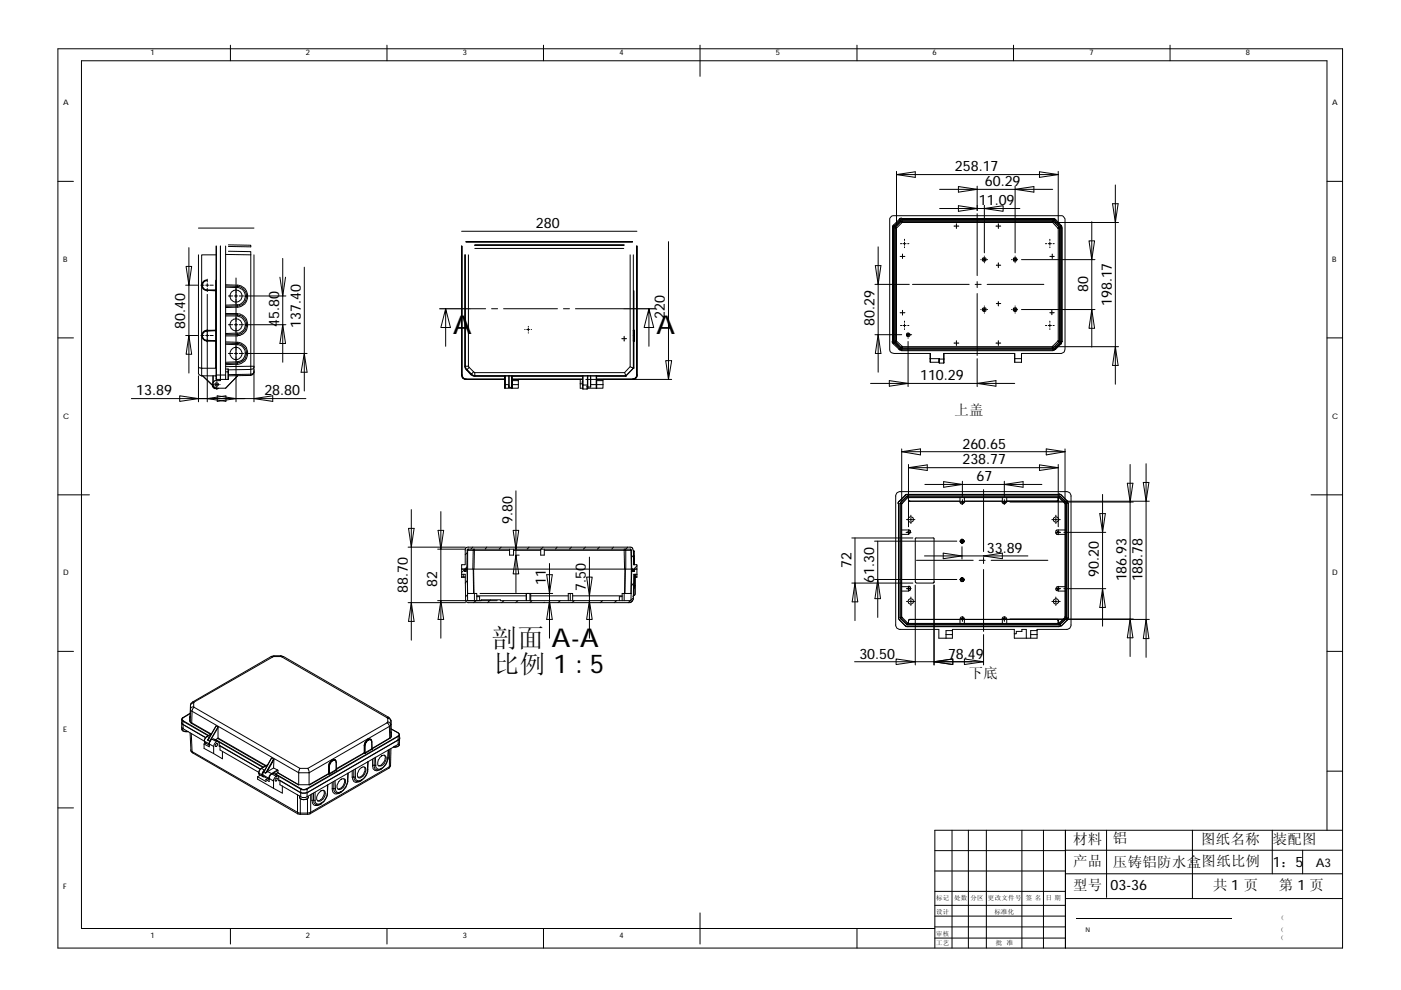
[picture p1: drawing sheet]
<svg xmlns="http://www.w3.org/2000/svg" width="297mm" height="210mm" viewBox="0 0 297 210" stroke-linecap="round" stroke-linejoin="round" font-family="sans-serif">
<g fill="none" stroke="#000" stroke-width=".21">
<path d="M12.3 10.3h272.3v190.7h-272.3zM48.9 9.6v3.3M82 9.6v3.3M115.2 9.6v3.3M148.4 9.6v6.6M181.7 9.6v3.3M214.9 9.6v3.3M248.1 9.6v3.3M12.3 38.5h3.3M190.1 36.3v11.5M190.1 37l4-.6v1.2zM190.1 37h34.3"/>
<path d="M203.2 39.6l4 .5-4 .6zM207.2 39.5v5.1M215.2 39.5v14.1M220.4 36.4l4 .6-4 .6zM224.4 36.3v11.5M236.5 39.2v42.3M281.3 38.5h3.3M39.5 56.5h1.1l-.6 4zM40 52.5v8M42.1 54v25.3l.7 .4v-1.6M42.1 48.4h11.7M43.9 59.4a1.1 1.1 0 0 0-1.1 1.1 1.1 1.1 0 0 0 1.1 1.1"/>
<path d="M43.9 59.2v.6M45.7 54h-2.9v24.1M45.7 59.5v2.1M45.8 52.2v27.3M45.9 52.2v28.2M46.7 52.2v28.5h-1.1l-.5 .4v.4M47.8 53.9l5.4 .1M47.8 52.2v28.2M48.4 53.3l4.8 .1v.6M48.4 51.9l4.8 .1v.3h-4.8M50 58.9v26.3M53.2 54v23.7h.6"/>
<path d="M53.8 54v31.2M59.4 58.8l.5 4 .6-4M59.9 54.8v22M64.5 56.7v26.2M97.9 52.2v27.3M97.9 49h37.1M98.6 54v23.7M98.8 51.2h35.3M98.8 51.3h35.3M99.3 54v23.7h-.7v-23.7v23.7M100.7 52.7h31.5M132.3 51.9l-31.6 .1h31.6"/>
<path d="M133.6 54v23.7M134.3 54l.1 24.1M135 52.2v27.3M141.7 51.2v29.2M185.6 56.3h1.2l-.6 4zM186.2 52.3v26.6M189.2 48.3v24.1h.4M189.4 47.8l-.2 .1v.4M189.6 47.9l.1 .1M189.6 47.9h-.2v.4h-.2M189.7 48l-.1 .3M189.7 48.4v23.9"/>
<path d="M189.8 48.1v.3l.1-.3M189.8 48.1h.1M189.9 48.1l.2 .3M190.1 48.4h-.3l-.1 23.9M190.1 48.4v23.9M190.7 46.5l-1.3 1.3 .2 .1M190.8 46.7h.4M190.8 46.7l-1.2 1.2M190.8 54.4h1.1M190.9 51.7h.3M190.9 46.8l-1.2 1.2M191 47l.3 .2"/>
<path d="M191 46.9v.1M191 47l-1.1 1.1M191 46.9l-1.2 1.2M191.2 46.4h-.3l-.1 .3M191.2 46.2l-.3 .1a.19 .19 0 0 0-.2 .1 .19 .19 0 0 0 .1 .3M191.3 46.8v.1l-.3 .1M191.3 47.2h31.9M191.3 47.2l-1.2 1.2M191.3 46.8l-.3 .1M191.3 46.8h31.9M191.3 47.2v-.3h31.8v.3M191.3 53.9v.9"/>
<path d="M191.4 51.7h.7M191.8 50.7v.3M191.8 51.3v.7M191.8 52.3v.2M192.4 51.7h.3M199.2 44.2h9.5M199.2 40.1h24M202.3 47.9h1M202.8 47.4v1M203.2 43.6l4 .6-4 .6zM207.2 45.3v13.1M207.2 59.7v1.3"/>
<path d="M207.9 55h.1M208.4 55h.6M208.4 54.7h.6v.5l-.6 .2-.1-.2zM208.6 54.8a.24 .24 0 0 1 .3 .1 .24 .24 0 0 1-.1 .3l-.4-.1zM208.7 44.2l4-.6v1.2zM208.7 43.5v10.1M208.7 54.3v.1M208.7 54.7v.7M208.7 55.6v.1M208.7 44.2h7.5M209.3 55h.1M211.2 47.9h1"/>
<path d="M211.2 56.2h1M211.7 47.4v1M211.7 55.7v1M214.5 55h.1M214.9 55h.7M214.9 54.7l.2-.1a.41 .41 0 0 1 .5 .3 .41 .41 0 0 1-.2 .5l-.5-.1zM215.1 54.8l.3 .1-.1 .3-.3-.1zM215.2 40.1l4-.5v1.1zM215.2 54.3v.1M215.2 54.7v.7M215.2 55.6v.1M216.6 55h15.6"/>
<path d="M221.7 51.7h.2M222.3 51.7h.6M222.6 54.4h.9M222.6 50.7v.3M222.6 51.3v.7M222.6 52.3v.2M223.1 53.9v.9M223.2 46.8l.2 .1-.1 .1-.2-.1zM223.2 47.2l.2-.2 1.1 1.1M223.2 47.2l1.1 1.2M223.3 46.7l.2 .1M223.3 46.3h-32.1v.2"/>
<path d="M223.3 46.5l.3 .1M223.3 46.5v-.2l.4 .2M223.3 46.5h-32.1v.2h32.1M223.3 46.5v.2M223.3 51.7h.2M223.4 46.9l1.1 1.2M223.5 46.8l1.3 1.2M223.6 46.7l-.1 .1M223.6 46.7l.2-.2 1.2 1.3M223.6 46.7l1.3 1.2M223.6 46.7h.2M223.8 47.2h13.4"/>
<path d="M223.8 46.5l-.2 .2M224.3 48.4h.1M224.4 48.4h.2v23.8h-.2M224.4 48.4v23.8M224.5 48.1l.2 .3M224.5 48.1l-.2 .3M224.6 48.1v.3h.1M224.7 48.4v23.9M224.9 47.9l.1 .4M224.9 47.9l.1-.1 .1 .1v.4M224.9 47.9v.4M225 48.3h.2v24.1"/>
<path d="M225 48.3v24.1l-.1 .3M225 48.3h-.1v24.1M230.9 51.1h1.2l-.6 3.9zM231.5 55v18.6M231.5 47v8M235.9 43.2h1.2l-.6 4zM12.3 71.6h3.3M39.4 71.1h2.5M39.4 60.5h2.5M40 60.5v18.6M40 71.1l.6 4h-1.1zM42.1 77.7l.1 .3 .6 .1"/>
<path d="M42.1 79.7v5.5M42.6 71.1h.7M42.6 60.5h.7M42.8 78.1h2.9M42.8 71.1a1.16 1.16 0 0 0 1.1 1.2M42.8 71.1a1.18 1.18 0 0 0 1.1 1.1h1.8h-1.8M42.8 60.5a1.18 1.18 0 0 0 1.1 1.1M42.8 60.5a1.01 1.01 0 0 1 1.1-1 1.02 1.02 0 0 0-1 1 1.02 1.02 0 0 0 1 1M42.8 60.5h.1M42.8 79.7l3 .1M42.9 79.7l2.5 2.4-.3-.2M43 79.7l2.2 2.1"/>
<path d="M43.6 71.1h.7M43.6 60.5h.7M43.9 70.2a.97 .97 0 0 0-1 1 .97 .97 0 0 0 1 1M43.9 70h1.9M43.9 61.5h1.9M43.9 61.5v.1M43.9 70v.2M43.9 72.2v.1M43.9 70a1.01 1.01 0 0 0-1.1 1.1M43.9 61.6h1.8M43.9 60.1v.7M43.9 61.1v.7"/>
<path d="M43.9 62.4v22.8M44.5 71.1h.7M44.5 60.5h.7M45.1 79.7v2.2l.4 .3 .4 .1M45.2 79.7v1.5M45.7 70l-1.8 .1a1.2 1.2 0 0 0-1.1 1M45.7 61.6v16.5l.1-.1M45.8 70.1l-1.9 .1M45.8 72.2l-1.9 .1M46.7 79.5v.9h1.1M47.8 78.8h.6l-.1 1.6M47.8 79.5h-2l.1 .9"/>
<path d="M47.8 67h2.5M47.8 73l2.5 .1M47.8 60.9l2.5 .1M47.8 71.2h2.5M47.8 77.7h5.4v.6l-4.8 .1M47.8 78.2h.5M47.8 60.4l2.5 .1M47.8 72.5l2.5 .1M47.8 66.5h2.5M48.3 78.2l.1 .7M48.3 78.2v2.2M48.4 74.9h1"/>
<path d="M48.4 62.8h1M48.4 68.8h1M49.7 74.9h.7M49.7 62.8h.7M49.7 68.8h.7M50.3 70.6a1.74 1.74 0 0 0 1.7-1.7h.2a1.95 1.95 0 0 1-1.9 2.1h-2.5M50.3 76.7a1.74 1.74 0 0 0 1.7-1.8h.2a1.95 1.95 0 0 1-1.9 2.1l-2.5 .1M50.3 61v-.3a2.03 2.03 0 0 1 1.9 2.1h.3M50.3 67v-.3a2.19 2.19 0 0 1 1.9 2.2h.3M50.3 73.1v-.3a2.03 2.03 0 0 1 1.9 2.1h12.9M50.3 66.5a2.31 2.31 0 0 1 2.2 2.3M50.3 72.6a2.17 2.17 0 0 1 2.2 2.3"/>
<path d="M50.3 60.5a2.18 2.18 0 0 1 2.2 2.3M50.3 60.5v.2l-2.5-.1M50.3 64.6v.5M50.3 66.5v.2h-2.5M50.3 70.6v.6M50.3 72.6v.2l-2.5-.1M50.3 76.7v.5M50.3 77.2l-2.5 .1M50.3 65.1l-2.5 .1M50.3 67a1.88 1.88 0 0 1 1.7 1.8M50.3 73.1a1.7 1.7 0 0 1 1.7 1.8M50.3 61a1.7 1.7 0 0 1 1.7 1.8"/>
<path d="M50.3 70.6l-2.5 .1M50.3 76.7l-2.5 .1M50.3 64.6l-2.5 .1M50.4 79.7l-2.6 2.6h-1.9M50.7 74.9h.9M50.7 62.8h.9M50.7 68.8h.9M52 62.8a1.83 1.83 0 0 1-1.7 1.8M52 62.8h.2a1.95 1.95 0 0 1-1.9 2.1l-2.5 .1M52 62.8h.1M52 68.8v.1M52 74.9h.1"/>
<path d="M52 62.8h8.6M52 68.8h.5M52 74.9h.5M52.3 68.8h8.3M52.5 68.9a2.31 2.31 0 0 1-2.2 2.3M52.5 62.8a2.17 2.17 0 0 1-2.2 2.3M52.5 74.9a2.25 2.25 0 0 1-2.2 2.3M52.5 68.8v.1M53.2 79.3l-4.8 .1M53.2 79.3v.3l-4.8 .1M53.8 77.8l-.2 .4-.4 .1v1M53.8 78.9a.35 .35 0 0 1-.4 .5l-.2 .2"/>
<path d="M53.8 78.8a.6 .6 0 0 1-.6 .5M59.9 68.8l.6 4h-1.1zM64.5 74.9l.6 4h-1.3zM94.5 65.5l-1 3.9h2l-1-3.9v7.9M97.9 79.5v-27.3l.1 27.3M97.9 79.5a.86 .86 0 0 0 .9 .9M97.9 79.5h.1M98 79.5v.2a.88 .88 0 0 0 .8 .7M98 79.9l.1 .3 .7 .2M98.6 77.7l.1 .5 .3 .2M98.6 77.7l.2 .5 .2 .1 .1-.1a.35 .35 0 0 0 .3-.2 .35 .35 0 0 0-.1-.3M98.6 77.7l.4 .7"/>
<path d="M98.6 77.7h.1M98.9 78.4l.9 1M99 78.4l.9 .9M99.5 77.9l.9 .9-.3 .5h-.1l-1-.9M99.7 65.5h3.3M99.8 79.4l.6 .4 .3-.1M99.9 79.3l.8 .4M99.9 79.3l-.1 .1M100.4 78.8l.3 .2v.7l-.8-.4M100.7 79.7h32.1l-.1 .1M100.7 79h31.7M100.7 79.8h6.3"/>
<path d="M104.2 65.5h1.3M106.8 65.5h11.4M107 79.7v1.8l.1-1.8M107.9 79.7v2.1M107.9 79.7v2.2M108.5 79.7v2.4zM108.5 79.8h15M111.3 69.9h.1M111.7 69.9h.6M112 69.2v.1M112 69.5v.7M112 70.5v.1"/>
<path d="M112.6 69.9h.1M119.5 65.5h1.2M122 65.5h10.2M123.5 79.7v1.9M123.6 79.7v2.8M124.5 79.7l.1 2.2v-2.2M125.2 79.7v2.4zM126.4 79.7v1.8l.1-1.8M126.5 79.8h6.2M131.8 71.8h1M132.3 71.3v1M133.6 77.7l.7 .4-1.6 1.6-.3-.7z"/>
<path d="M134.3 72.3h.2M134.3 70l.1 1.1M134.3 71.1h.2zM134.3 70l.2 .1M134.3 78.1h.1M134.3 70v2.3M134.4 71.1l-.1 1.2M134.4 71.1h.1M134.4 70.1v2.1h.1M134.4 70.1l.1-.1v2.3M134.4 61.7v16.4M134.4 78l-1.7 1.8"/>
<path d="M134.4 70.1h.1M134.5 71.1h.1M134.5 70.1v2.1M134.5 72.2v.1M135 79.5h.1M135 79.5v.5l-.5 .4h-.4M135 79.5a.81 .81 0 0 1-.9 .9M137.6 65.5l-1 3.9h2l-1-3.9v7.9M141.1 76.5h1.3l-.7 3.9zM185.5 60.3h7.3M185.5 71h5.7M186.2 71l.6 3.9h-1.2z"/>
<path d="M189.1 72.4l.3 .5M189.6 72.7l1.2 1.3M189.6 72.7l-.2 .2 1.3 1.2 .1-.1M189.6 72.4l.1 .3M189.6 72.4v-24.1h-.2v24.3l.2 .1M189.7 72.7l1.2 1.2M189.7 72.7h-.1M189.7 72.3l.1 .3M189.8 72.6l1.2 1.1M189.9 72.5l1.1 1.2M189.9 72.5l-.1 .1M190.1 72.3l-.2 .2"/>
<path d="M190.1 72.3l1.2 1.1M190.1 72.2h-.3l.1 .3M190.6 74.1l.6 .3M190.8 74h.4M190.8 74h.1M190.8 73.9l.4 .3M190.8 66.3h1.1M190.9 69h.3M191 73.7l.3 .1h-.1zM191 73.7h.1M191.2 74.2v.2M191.3 73.8h31.9"/>
<path d="M191.3 73.4l-.3 .3M191.3 73.4v.1M191.3 73.5v.3h31.8v-.3M191.3 65.8v1M191.3 73.5h31.8M191.4 69h.7M191.8 68.1v.2M191.8 68.7v.7M191.8 69.7v.2M192.2 71h.7M192.2 70.8l.2-.2h.3a.41 .41 0 0 1 .3 .4 .41 .41 0 0 1-.3 .4l-.4-.1zM192.4 70.9l.2-.1 .2 .2-.4 .2z"/>
<path d="M192.4 69h.3M192.5 70.6v.7M192.5 71.6v.1M192.5 72.4v9.6M193.2 71h.1M193.5 60.3h12M197.2 74.9l.1 1.9M197.2 76h1.9v1h1M197.3 76.8h1.8M197.3 76.8v-1.9h-7.7a.86 .86 0 0 1-1-.9v-27.3a.86 .86 0 0 1 1-1h35.3a.86 .86 0 0 1 .9 1v27.3a.86 .86 0 0 1-.9 .9h-8.3v1.9h-1.5M199.1 76.8v.1M200.2 74.9l-.1 2.1"/>
<path d="M200.2 76.1h-1.1v.7M202.3 72.7h1M202.8 72.2v1.1M206.8 60.3h1.2M207.2 62.2v13.2M207.2 76v6M207.9 65.6h.1M208.3 65.5a.41 .41 0 0 1 .6-.1 .41 .41 0 0 1-.1 .7l-.5-.3zM208.4 65.6h.6M208.4 65.5h.4v.4h-.2zM208.7 64.9v.1M208.7 65.3v.7"/>
<path d="M208.7 66.3v.1M209.3 60.3h12M209.3 65.6h.1M211.2 72.7h1M211.2 64.4h1M211.7 63.9v1M211.7 72.2v1.1M214.5 65.6h.1M214.9 65.6h.7M215 65.5h.4v.3l-.3 .1zM215.1 76.8v-1.9h-15v2.1M215.2 64.9v.1"/>
<path d="M215.2 65.3v.7M215.2 66.3v.1M216.6 65.6h15.6M216.6 76h-1.5v.8M221.7 69h.2M222.3 69h.6M222.6 66.3h.9M222.6 68.1v.2M222.6 68.7v.7M222.6 69.7v.2M223 65.8v.9M223.1 73.8l.3-.1z"/>
<path d="M223.2 73.4l-.1 .1M223.3 74h-32.1v.2M223.3 74v.4h-32.1M223.3 69h.2M223.5 73.9l-.2 .1M223.8 74.1l-.5 .2M223.8 74.1l-32.6 .1M223.8 73.5h13.4M224.3 72.3l.2 .2-1.1 1.2-.2-.3M224.3 72.3l-1.1 1.1M224.4 72.2l-.1 .1M224.5 72.6l-1.1 1.1"/>
<path d="M224.6 72.2l-.1 .4zM224.8 72.7h.1M224.8 72.7l-1.3 1.2 .1 .1 1.3-1.3M224.9 72.4h.3M224.9 72.4l-.1 .3M225 72.7v.2l-1.2 1.2M225.2 72.4l-.2 .5-.1-.2M231.5 65.6l.6 4h-1.2zM236.5 73.5l.6 4h-1.2zM281.3 71.6h3.3M27.9 84.5h16M38.1 83.9l4 .6-4 .6z"/>
<path d="M42.1 84.5h22.8M43.9 84.5l4-.6v1.2zM45 81.9l.5 .5 .4 .1 .3-.2M45.1 81.5l.2 .6 .7 .3M45.1 81.5h.2M45.3 82.1l.6 .2M45.6 81.5h.6M45.9 80.4h.8M46 80.8v.1M46 81.2v.7M46 82.1v.1M46.1 83.9l3.9 .6-3.9 .6z"/>
<path d="M46.4 82.3l-.5 .2M46.6 81.5h.1M46.7 80.4v.3M47.8 80.4h.5M53.8 84.5l4-.6v1.2zM98.8 80.4h8.2v1.9h1.6M98.8 80.4h.1M98.8 80.4h8.2M107 81.5v.8l.1-.8h.8M107.9 81.8l.1 .1M107.9 81.8v.3M107.9 82.1h.6"/>
<path d="M107.9 81.9v.2M108.5 80.4h15M108.5 82.1v.2M108.6 81.5v.8h1.3v-.8M108.6 81.5v-.8h1.3v.8M108.6 81.5h1.3M109.9 80.4v.3M123 80.4v1.9h.5M123.5 81.6l.1 .9M123.5 81.6h1M123.5 80.9l-.1 .5h-.4M123.6 82.5h.9"/>
<path d="M124.2 80.4h18.2M124.5 81.9h.1M124.5 81.9v.6M124.5 81.9v.2M124.5 81.9l.1 .2M124.5 82.4v.1M124.5 82.1v.3M124.6 82.1h.6M124.6 82.1h-.1M124.6 82.3h1.9M124.6 82.1v.2M124.6 82.3l-.1 .1"/>
<path d="M125.2 81.5h1.2v.8l.1-.8M126.5 81.5v.8h1.3v-.8M126.5 81.5v-.8h1.3v.8M126.5 81.5h1.3M126.5 80.4h7.6M127.8 80.4v.3M134.1 80.4l.5-.2 .4-.7a.97 .97 0 0 1-.9 .9M134.1 80.4h.1M184.6 81.3h30.5M188.6 80.7l3.9 .6-3.9 .6zM191.2 95.2v11M191.2 95.8h34.6"/>
<path d="M191.2 95.8l4-.6v1.2zM192.6 98.5v13.2M192.6 99.2h31.8M192.6 99.2l4-.6v1.2zM207.2 81.3l4-.6v1.2zM220.4 98.6l4 .6-4 .6zM221.8 95.2l4 .6-4 .6zM224.4 98.5v13.2M225.8 95.2v11M239.6 98.5v40.7M243 98.3v41.1M12.3 104.9h6.7"/>
<path d="M86.5 116h12.1M86.6 112h1.2l-.6 4zM87.2 108v27.7M92.8 116.4h5.8M92.9 112.5h1.2l-.6 3.9zM93.5 108.5v26.8M99.1 116.7v4M99.1 116.7l-.2 4M99.1 116.7v-.3h34.7l.1 .3M99.1 117.2l-.5 .4M99.4 116.4h-.2l-.1 .3h8.9M100.2 116l-.4 .4"/>
<path d="M100.5 116.4l-.2 .1-.1 4.2M100.6 116.4l-.1 4.3M103.2 116l-.3 .4M106.3 116l-.5 .4M108 116.4v1.3h.9v-1.3M108.8 112.5h1.2l-.6 3.9zM108.9 116.7h5.7M109.4 116.4v9.3M109.4 117.7l.6 4h-1.2zM109.4 104.1v12.3M109.6 117.7h.5M112.2 116l-.4 .4"/>
<path d="M114.6 116.4v1.3h.8v-1.3M115.1 116l-.4 .4M116.5 119.5v15.8M118.1 116l-.3 .4M121.2 116l-.5 .4M124.1 116l-.4 .4M125 118.1v9.3M127.1 116l-.4 .4M130 116l-.3 .4M132.3 116.4l.1 4.3M132.4 116.4l.3 .2v4.1M133.1 116l-.4 .4"/>
<path d="M133.6 116.4l.2 .3h-18.4M133.9 116.7v4M133.9 116.7v4h.3M134.3 117.8l-.4 .3M134.3 117.9l.2 1.7v-1.7M134.3 116.8l.1 2.9M134.4 119.7h.6v1h-.5M134.4 119.6l.1 .1M134.4 119.7l-.1-3-.2-.5-.2-.2h-34.9l-.4 .3v3.4h-.7v1h.6M134.5 119.6v.1M134.5 117.9h.1M134.5 116.9h.1"/>
<path d="M134.5 116.9v1M135 120l-.8 .8M180.6 114.1h12.9M181.3 114.1v17.5M185.4 114.7h17.5M186.1 114.7v16.2M190.5 106.8v24.4l.2 .1-.2-.4M190.5 106.8l.1 24.1M190.5 106.8h.1M190.8 106.8h.1M190.8 106.8v24.1M190.9 106.5l-.1 .3"/>
<path d="M190.9 106.5h.1M191.1 106.7l.1 .2M191.1 106.7l.2 .1M191.1 106.8v24.1M191.2 106.9v23.8M191.2 113.3h1.4M191.2 112.4h1.4M191.3 106.8l-.1 .1M191.9 105l-1.1 1.3M191.9 105l-1.4 1.4-.1 .4M191.9 105h.1M192.2 105.3l-1.3 1.2"/>
<path d="M192.2 105.3h.1M192.2 110.2h.2M192.4 105.4l-1.3 1.3M192.4 105.4v.1M192.4 105.4h32.1M192.4 105.5l-1.1 1.3M192.4 105.2h32.2M192.4 105.5h32.1M192.4 105.2l-.2 .1M192.4 105.4l.1 .1M192.5 112.7h.3v.3h-.3zM192.5 105.5l.1 .2z"/>
<path d="M192.6 106.1l.3 .2M192.6 106.1v-.4v.4M192.6 112.4v.9M192.6 106.1h.1M192.6 112.4l.4 .1 .1 .4h-1M192.8 110.2h.7M192.9 106.3h10.6M193 112.9l-.4 .4M193.1 109.2v.3M193.1 109.8v.7M193.1 110.8v.2M193.8 110.2h.2"/>
<path d="M194.3 118.8h12M196 117.9h21.9M196.1 102.7h24.8M200 117.3l4 .6-4 .6zM200.1 102.1l3.9 .6-3.9 .6zM203.5 114.7h1M203.5 106.4h1.1M203.5 105.5v.9M203.6 114.6l.2-.2h.3a.39 .39 0 0 1 .2 .6 .39 .39 0 0 1-.7-.1l.1-.3a.39 .39 0 0 1 .5-.1 .39 .39 0 0 1 .2 .4l-.3 .3h-.2l-.3-.3zM203.9 114.7l.1-.1 .1 .3h-.2zM204 114.2v1M204 115.9v2.6"/>
<path d="M204 106.3l.2 .1-.1 .2h-.1zM204 102v3.3M204 105.9v1M204.5 105.5l-.1 .9a.42 .42 0 0 1-.4 .5 .42 .42 0 0 1-.5-.5M204.5 106.3h8M207.6 118.8h1.3M208.5 103.8v13.1M208.5 118.2v1.3M208.5 117.9l4-.6v1.2zM210.1 118.8h12.1M212.5 105.5v1.1a.5 .5 0 0 0 .9-.2M212.9 106.3l.2 .1-.1 .2h-.1z"/>
<path d="M212.9 102v3.3M212.9 105.9v1M212.9 102.7l4-.6v1.2zM213.1 106.3h30.6M213.4 105.5v.9h-1M214.1 106.4h26.2M223 110.2h.3M223.5 110.2h.7M223.9 112.9h1M223.9 112.9l.1 .4 .4 .1M223.9 109.2v.3M223.9 109.8v.7"/>
<path d="M223.9 110.8v.2M224.2 112.7h.3v.2l-.1 .1h-.2zM224.4 112.4h-.4l-.1 .1v.4M224.4 105.5v.2zM224.4 106.1l-.2 .2M224.4 112.4v.9h1.4M224.4 106.1h.1M224.4 112.4h1.4M224.4 106.1l-.3 .2M224.5 105.5l1.3 1.3M224.5 110.2h.3M224.5 104.7l.4 .1 1.4 1.5-1.2-1.3"/>
<path d="M224.5 105.2l.3 .1zM224.6 105.4l-.1 .1M224.6 105.4l1.3 1.3M224.6 104.8h-32.5l-.2 .2M224.8 105.3l1.3 1.2M224.8 105.3h.1M225.6 112.9h8.8M225.8 106.9v23.8M225.9 106.7l-.1 .1M225.9 106.8v24.2M226.1 106.5v.3M226.1 106.5h.1"/>
<path d="M226.1 106.8h.1M226.1 106.8v24.1M226.2 106.3l.3 .5M226.5 106.8h.1M226.5 106.8v24.1M233.2 108.9h1.2l-.6 4zM233.8 104.8v28M239 102.5h1.2l-.6 3.9zM242.4 102.3h1.2l-.6 4zM278 104.9h6.6M12.3 138.1h3.3M57.5 139.2l.3 .1"/>
<path d="M57.5 139.2l-16.7 9.7M57.8 139.3l-16.7 9.6M58.1 139.2l-.3 .1M58.1 139v.2M58.1 139.2h1.4M59.5 139l.6 .2M59.5 139h-1.5l-.5 .2M59.5 139v.2M59.5 139.2l.3 .1M59.8 139.3l22.2 12.9M60.1 139.2l-.3 .1M60.1 139.2l22.3 12.9"/>
<path d="M86.5 127.8h12.2M87.2 127.8l.6 4h-1.2zM92.8 127.4h12.6M93.5 127.4l.6 3.9h-1.2zM97.9 121.8h.7l.1 5.6 .4 .4h34.5l.5-.4 .1-.2M98.2 122.4h.4M98.2 121.8v.6M98.5 120.7l.1 .1M98.5 120.7h.1M98.5 120.8l-.6 .5M98.6 120.8h.3M98.6 120.8v.4"/>
<path d="M98.9 120.7l-.3 .1M98.9 120.7h.2v6.7M98.9 120.7l-.1 .5h-.3v-.5h-.6v1.7h.3M99 120.2l-.5 .5M99.1 123.1l-.5 .5M99.1 126.1l-.4 .4M100.3 120.7h-1.2v5.1h1.5M100.3 120.7h32.2M100.3 120.7l.1 5.1M100.4 120.7l.1 5.1M100.6 125.8h.5v1.6M100.6 125.8v1.6"/>
<path d="M100.9 127.4l-.5 .4M101.1 126.5h.6v.9M101.1 126.3h10.5M101.8 125.8h15.4M104 127.2l-.6 .6M106.8 127.4l-.5 .4M109.8 127.4l-.5 .4M111.6 125.8v1.6M112.5 126.3h8M112.5 127.4v-1.6h-.1v1.6M112.8 127.4l-.4 .4M115.4 127.7l-.1 .1"/>
<path d="M115.9 121.8h1.2l-.6 4zM116.5 127.4l.6 3.9h-1.2zM118.8 127.4l-.5 .4M120.9 127.4v-1.6h-.4v1.6M120.9 125.8h.5v1.6M121.4 126.3h10.5M121.8 127.4l-.6 .4M124.4 122.4h1.2l-.6 3.9zM125 127.4l.6 3.9h-1.2zM125 127.4v7.9M127.8 127.4l-.5 .4M130.7 127.4l-.5 .4"/>
<path d="M131.9 126.5h-.6v.9M131.9 127.4v-1.6h.4v1.6M132.3 125.8h1.6M132.5 120.7l-.1 5.1M132.5 120.7h1.4M132.6 120.7l-.1 5.1M133.7 127.4l-.5 .4M133.9 120.7l-.1 5.1M134.1 120.9l-.2 .3M134.1 120.7v.5h.4v-.5h.5v1.7h-.3M134.1 120.7l.2 .1M134.1 120.8h.2"/>
<path d="M134.1 120.7h-.2l-.1 6.7h-27.7v-.2h-4.1v.2M134.3 124.2h.4M134.3 123.7l-.4 .5M134.3 126.8l-.5 .4M134.3 120.8v.4M134.5 126.3h-.2l-.1 .2M134.5 120.7l-.2 .1M134.5 121.8v4.5M134.7 122.4h.1M134.7 124.2v1.8l-.2 .3M134.7 121.8v2.4M134.8 121.8v.6"/>
<path d="M135 121.8h-.6l-.1 5.4M180.6 123.6h12.9M181.3 123.6l.6 4h-1.2zM185.4 122.9h17.5M186.1 122.9l.6 4h-1.2zM190 139.7l4.1 .6-4.1 .6zM190.8 131.4l1.1 1.3M190.8 130.9l.1 .3M190.8 130.9h.1M190.9 131.2l1.3 1.1M190.9 131.2h.1M191.1 131l1.3 1.3"/>
<path d="M191.2 130.7l.1 .2-.2 .1zM191.2 124.4h1.4M191.3 130.9l1.1 1.2M191.9 132.7l.6 .2M191.9 132.7l.3 .2h32.4M191.9 132.7h.1M192.2 124.8h.9M192.2 132.3l.2 .1M192.2 132.3h.1M192.2 127.5h.2M192.4 132.3h32.2M192.4 132.1l.1 .1-.1 .1z"/>
<path d="M192.4 132.4h32.1M192.4 132.4l32.1 .1M192.5 124.6h.3v.3h-.3zM192.5 132.2h32M192.6 131.6l-.1 .6M192.6 131.6h.1M192.8 127.5h.7M193 131.3l-.4 .3M193.1 124.8h-.1a.34 .34 0 0 1-.4 .4l-1.4 .1M193.1 124.8l-.1-.4-.4-.1v.9M193.1 126.6v.2M193.1 127.2v.7"/>
<path d="M193.1 128.2v.2M193.8 127.5h.2M194.1 124.1v16.9M198 123.4v-9.3h-3.9v9.4h.1M198 124.1v16.9M198.1 123.4l-.2 .2h-3.7M200.6 134.5h1.3M201.9 133.7h-1.3v1.6M203.5 122.9h1M203.5 131.3h-10.6l-.3 .3M203.6 122.7l.2-.2h.3a.41 .41 0 0 1 .3 .4 .41 .41 0 0 1-.3 .4h-.2l-.3-.3 .1-.3a.39 .39 0 0 1 .5-.1 .39 .39 0 0 1 .2 .4l-.3 .3h-.3zM203.6 131.2v-.2a.46 .46 0 0 1 .5-.2 .46 .46 0 0 1 .4 .4v1"/>
<path d="M203.9 122.8h.2v.2h-.2zM204 122.4v1M204 130.7v1.1M204.5 139.7l4 .6-4 .6zM204.5 131.3h8M204.6 131.2h-1.1v1M208.5 120.7v13.2M208.5 134.5v6.5M212.4 131.2h1M212.9 130.7v1.1M213.1 131.3h30.6M213.4 131.2a.47 .47 0 0 0-.4-.4 .47 .47 0 0 0-.5 .4v1"/>
<path d="M213.4 131.2v1M214.1 131.2h26.2M215.1 134.4h.4v-.5h1.2v-.5h.9v1.9M218.5 134.5h1.4M218.5 134.5v.8h1.4v-1.9h6.2a.87 .87 0 0 0 1-.9v-27.3a.87 .87 0 0 0-1-1h-35.3a.87 .87 0 0 0-.9 1v27.3a.87 .87 0 0 0 .9 .9h8.3v1.9h2.8v-1.9h13.2v1.9h3.4M219.9 133.7h-1.4v.8M223 127.5h.3M223.5 127.5h.7M223.9 126.6v.2M223.9 127.2v.7M223.9 128.2v.2M224.3 124.6l.2 .1v.3h-.3z"/>
<path d="M224.4 132l.1 .2M224.4 124.3v1M224.5 132.2v.1M224.5 131.6l-.4-.3 .3 .2v.5M224.5 132.4v.1M224.5 132.1l.1 .2M224.5 127.5h.3M224.5 132.1v.1M224.8 132.3l-.3 .1M224.8 132.3l-.3 .2M224.8 132.3h.1M224.9 124.8h-1v.3l.5 .2h1.4"/>
<path d="M225 132.6l-.5 .3M225.6 124.8h8.8M225.8 130.7l.1 .3M225.8 124.4h-1.7l-.2 .4M225.8 130.7l.1 .2M225.8 130.9l-1.3 1.2M225.9 131l-1.3 1.3M226.1 131.2h.1M226.1 131.2l-1.3 1.1M226.1 130.9h.1M226.1 130.9v.3M226.3 131.4l-1.2 1.3"/>
<path d="M226.3 131.4h.1M226.5 130.9h.1M226.5 130.9l-.2 .5M233.8 124.8l.6 4h-1.2zM239.6 131.2l.6 4h-1.2zM243 131.3l.6 4.1h-1.2zM281.3 138.1h3.3M38.5 153.3v.9a.73 .73 0 0 0 .2 .8 .73 .73 0 0 0 .8 .1M38.5 153.3l.3 .3M38.5 152.5v.8M38.5 154.2l.4 .3M38.7 154.6l.2 .4 .6 .1"/>
<path d="M38.8 152.2l-.3 .3 .3 .4M38.8 152.9v.7l4.8 2.8-4.8-2.8M38.8 152.2h.1M38.8 153.6l.1 .9M38.8 152.9l5.3 3.1M38.9 154.5l4.4 2.7M38.9 152.2l-.3 .1 .3 .5M38.9 152.8l-.1 .1M38.9 152.8l5.4 3.2M39.5 155.1h.4M39.5 155v.1M40.2 152.8h.1"/>
<path d="M40.2 152.8l.4 .5M40.2 152.1v.7M40.3 152.8l.3 .5M40.3 152l-.1 .1M40.3 151.2l-1.5 1M40.3 151.3l-1.4 .9M40.3 152v.8M40.3 151.8l-.1 .3M40.3 155.4l.2 3.8 .2 .2M40.4 149.5v.9l.2-.4 .5-.1M40.4 149.5l-.1 2.5M40.5 158.9v.4l.3 .3"/>
<path d="M40.6 155.5l.1 3.9M40.6 153.3l4.1 2.4M40.6 153.3h.1M40.6 153.3l4.2 2.3M40.7 159.4l.1 .2M40.7 150.8l-.3-.4-.1 2.4M40.7 159.4l22.4 12.8M40.7 150.8l-.1 2.5M40.7 150.8l22.6 13M40.8 148.9h.3M40.8 148.9l-.3 .2-.1 .5M40.8 159.6l22.4 13"/>
<path d="M41.1 149.9v.1M41.1 149a.6 .6 0 0 0-.7 .5M41.1 149v.9M41.1 148.9v.1M41.1 150l-.4 .6v.2M41.1 150l22.5 12.9M43.3 157.7l1.1 .6v-.6M43.3 157.7v1l2 1.1M43.3 157.1l.2 .4M43.3 157.2l.2 .3M43.3 157.1v.1M43.3 157.2l1 .5"/>
<path d="M43.5 157.5l.9 .5-.1-.3M43.6 157.6l-.3 .1M43.9 156.1h.1M43.9 156.1l-.4 .4-.2 .6M43.9 156.1l-.6 .7v.4M43.9 156.1l.5 .3M44 156.9h.1M44 156.9l.5 .3M44.2 156.6h.1M44.3 156.6l-.3 .3M44.3 157.7h.1M44.4 157.2l-.1 .5"/>
<path d="M44.4 157.2h.2M44.8 155.6l-.9 .5M45 156.7l.3-.1 1 .6M45.3 158.3v1.5M45.7 156.9l10.1 5.8M45.7 156.8l10.2 5.9M45.7 156.9h.1M45.8 153.9l-1.8 3M45.8 153.9l.4 .2M45.8 153.9l-1.5 2.7M45.8 157.7l.2-.1a.35 .35 0 0 1 .1 .4 .35 .35 0 0 1-.5 .2zM45.9 157.2l-.9-.5-.5 .5-.1 .5 .9 .6"/>
<path d="M45.9 157.2h.4l.2 .3v.8l.2-.1M45.9 157.2l-.5 .6-.1 .5M46.1 156.6l10.2 5.8M46.2 156.5l10.2 5.8M46.2 154.3l-1.6 2.7M46.2 154.1v2.4M46.2 154.1l-1.8 3.1M46.2 156.5l-.5 .4M46.5 158l8.7 5.1-8.5-4.9M46.7 158.2v.8l8.2 4.8M47.2 159.4v1.5l-1.9-1.1M77.2 159.7h.1"/>
<path d="M77.2 158.1v1.6M77.2 159.7l-5.8 3.4M77.3 159.7h.2M77.3 158.1l.1 1.6-.1-1.6v1.5l-6 3.4M77.3 159.6l-.1 .1M77.3 159.6h.1M77.3 159.6v.1M77.4 159.6l.1 .1M78 156.7l.4-.1 .3 .3M78 156.7l.1 .1M78 156.7h.1M78 156.7l-.7 .8-.1 .6"/>
<path d="M78.1 156.8l-.4 .3-.5 1M78.1 156.8l-.3 .3a1.11 1.11 0 0 0-.4 1.1l.2-.8 .5-.5M78.1 156.8v.1M78.1 156.9h.1M78.1 156.7l.5 .1h-.5zM78.1 156.9a.47 .47 0 0 1 .7 .4M78.6 156.8l.2 .3v.2M78.8 158.8h.2h-.1M78.8 158.8h.1M78.8 158.8l-1.4 .8M78.8 157.3v1.5M78.9 158.8l-1.4 .9"/>
<path d="M82 152.2l.2 .1M82 153.3l-16.7 9.6M82 153.3l.4 .2 .1 .5M82.2 152.3v.8M82.2 153.1l-.2 .2M82.2 153.1a.5 .5 0 0 1 .6 .3 .5 .5 0 0 1-.2 .6M82.2 152.3l.4 .1 .3 .4M82.3 159l-.1 1.8M82.4 159l-.1 1.6M82.4 152.1l-.4 .1M82.4 152.1l.5 .7M82.5 154l-17 9.8"/>
<path d="M82.6 154v2.5M82.6 156.5l-3.7 2.2M82.6 158.8l-.1 3.8M82.6 156.6l-3.7 2.2-.1-1.5M82.6 156.5v.1M82.9 156.1l-.3 .4M82.9 155.1l.1 .2M82.9 158.7l-.1 3.6-.2 .3M82.9 152.8v3.3M82.9 156.1h.1M82.9 155.3h.1M83 156.1l-.4 .5"/>
<path d="M83 155.3v.8M83.4 158.3l.3 .1M84.4 156.1l-19.3 11.2M84.4 156.9l-19.3 11.2M84.4 157.8l-19.3 11.1M84.4 156.1l-19.4 11.1M84.7 158a1.23 1.23 0 0 1-1.3 .4M84.7 156.5v.2l-.3 .2M84.7 155.8l-.3-.4-1.5-.9 1.7 1 .1 .2-.3 .4M84.7 155.8l-.3 .3v1.7M84.7 157.4l-.3 .4M84.7 157.4v.5"/>
<path d="M84.7 157.8a.65 .65 0 0 1-1 .5v-.1M84.7 155.8l.1 .7M84.8 156.5l-.4 .4M84.8 156.5l-.1 .9M181.2 140.3h12.9M194.1 140.3h12M198 140.3l4-.6v1.2zM198 140.3h10.5M12.3 171.3h3.3M54.6 164.7l1.8 1v-.4M54.6 164.7v.5l3.4 1.9M54.9 163.8l.1 .5"/>
<path d="M54.9 163.9l.1 .4M54.9 163.8v.1M54.9 163.9l.6 .4M55 164.3l.7 .3M55.2 164.4l-.6 .3M55.4 162.9h.1M55.4 162.9l-.4 .4-.1 .5M55.5 162.9l-.5 .4-.1 .6M55.5 162.9l.6 .4M55.5 164.3h.2M55.5 164.3v.2l.2 .1M55.7 164.3l.2 .3 1.2 .7-.1-.3"/>
<path d="M55.7 164.3l1.3 .7M55.8 163.7l-.2 .7 .4 .3-.3-.1M55.8 163.7l.1 .1M55.9 163.8l-.2 .5M55.9 163.8l.4 .1M56 163.4l-.1 .4M56 163.4l-.4 .4-.1 .5M56 163.4l-.2 .3M56 163.4v.1M56.7 165.1l-.3 .2M56.7 162.2l-1.2 .7M56.7 163.6l.9 .4"/>
<path d="M56.7 163.6l-.1 .2M56.8 162.2l-1.4 .7M57 165l.1 .7-.7-.4M57.3 164.4l.4-.3 .9 .5-.6 .7v.3l-.9-.6zM57.6 160.7l.4 .3M57.6 160.7l-1.6 2.8M57.6 164v.1M57.6 164l-.4 .4-.2 .6M57.7 164.1l.4-.1 .8 .5M58 161l.1 .1M58 165.6v1.5M58 162.8l.8 .5"/>
<path d="M58 161l-1.7 2.9 .3-.1 1.5-2.7M58 162.8l-1.3 .8M58.1 161.1l-.1 1.7M58.4 164.1l5.4 3.2M58.4 164.1l5.4 3.1M58.4 164.2v.1M58.5 165l.3-.1v.2l-.1 .4-.3 .1-.1-.4zM58.6 164.6l.3-.1 .2 .2v.8h.3M58.8 163.3l-1.2 .7M58.8 163.8l4.4 2.6h2.5l4-2.3M58.8 163.8h.1M58.8 163.3h.1"/>
<path d="M58.8 163.8l-.4 .3M58.9 163.3l-1.1 .7M58.9 163.3v.5M59.1 165.4l4.7 2.7M59.4 165.5l4.4 2.6M59.4 165.5v.9l4.4 2.5M59.9 166.6v1.6l-1.9-1.1M63.1 172.2l.1 .4M63.1 168.5v3.7M63.2 172.6h.5M63.4 163.8l-.1 2.6-4.4-2.6M63.5 168.8a.76 .76 0 0 0 1 .7h.4l.5-.3v-.2"/>
<path d="M63.6 162.9h1.7l.2 .9h-2.2M63.6 162.9l-.3 .9M63.7 172.6h1.5M63.7 169.3v3.3M63.8 167.3l.5 .2 .8-.2M63.8 168.1h1.3M63.8 167.3v.8M63.8 168.1v.8l.3 .2h.7l.3-.2v-.8M63.8 167.2l.5 .2 .8-.1M63.8 167.2v.1M65.1 167.3v.8M65.2 169.3v3.3"/>
<path d="M65.4 168.8v.3a1.25 1.25 0 0 1-1.8 .2l-.1-.3M65.5 163.8v2.6l4.3-2.4v-1.5v1.5M65.5 163.8h.1M65.7 172.6h-.5M65.9 172.2l-.2 .4M65.9 172.2l-.5 .2h-1.7l-.6-.2M65.9 168.5v3.7M66.1 169.7h.7M66.1 169.7a1.04 1.04 0 0 0 .6 1 1.04 1.04 0 0 0 1.2-.2M66.1 168.3v1.4M66.5 168.2v2l.4 .3a1.02 1.02 0 0 0 1.1-.1M66.8 169.7a.73 .73 0 0 0 .3 .7 .73 .73 0 0 0 .8 0h.2h-.1"/>
<path d="M66.8 168v1.7M67.6 168.1a.69 .69 0 0 1 .8-.5 .69 .69 0 0 1 .6 .6l-.1 .1a1.35 1.35 0 0 1-1.6 1.5 1.44 1.44 0 0 1 .3-1.7zM68 170.4h.1M68.6 167.6a1.84 1.84 0 0 1-.9 2.2h-.4M69.4 166.5v1.7a3.1 3.1 0 0 1-1.3 2.1v.1M69.5 166.4l-.1 1.7a3.2 3.2 0 0 1-1.3 2.3M69.7 162.5v1.6M69.7 164.1h.2M69.8 164l-.1 .1M69.8 162.5v1.5M69.8 164h.1M69.8 164l.1 .1"/>
<path d="M70.4 161.1l.4-.1 .4 .3M70.4 161.2a1.66 1.66 0 0 0-.7 1.3M70.4 161.1v.1M70.4 165.9v1.3M70.4 161.1h.1M70.4 161.2h.2M70.4 167.2h.4M70.4 161.1l-.5 .6-.2 .8M70.4 167.2a.95 .95 0 0 0 .5 1.1 .95 .95 0 0 0 1.2-.2M70.5 161.2a1.34 1.34 0 0 0-.7 1.3l.5-1 .2-.2M70.5 161.2v.1M70.5 161.3h.1"/>
<path d="M70.5 161.3l.5-.1 .3 .4M70.6 161.1h.4l-.5 .1zM70.8 165.7v1.5M70.8 167.2a.88 .88 0 0 0 .4 .9 .88 .88 0 0 0 1-.1M71 161.1l.3 .3v.2M71 165.5l.1 1.6M71.1 167.1l-.3 .1M71.1 167.1a.69 .69 0 0 0 .3 .9 .69 .69 0 0 0 .9-.2M71.3 163.2l-1.5 .8M71.3 161.6v1.6M71.3 163.1h.1M71.3 163.2l.1 .1"/>
<path d="M71.3 163.2h.1M71.4 163.1l-.1 .1M71.4 163.3l-1.5 .8M71.4 163.1v.2M72.1 168.1h.1M72.1 168v.1M72.2 165.3l.4-.2 .5 .1a1.56 1.56 0 0 1-.6 1.9 .54 .54 0 0 1-.6 .3 .54 .54 0 0 1-.4-.4 2.39 2.39 0 0 1 .7-1.7zM72.3 167.9l-.1 .1M72.3 167.8l-.1 .2M72.3 167.8h.1M72.4 167.8l-.1 .1M72.9 165.1a1.61 1.61 0 0 1-1.3 2.2"/>
<path d="M73.7 165.7a2.88 2.88 0 0 1-1.3 2.1M73.7 163.9v1.8M73.7 165.6v.1M73.7 165.6v.4a2.92 2.92 0 0 1-1.4 1.9M73.8 163.9l-.1 1.7M74.7 163.4v1.4M74.7 164.8h.3M74.7 164.8a1 1 0 0 0 .6 1 1 1 0 0 0 1.2-.3M75 163.3v1.5M75 164.8a.92 .92 0 0 0 .5 .9 .92 .92 0 0 0 1-.2M75.4 164.7l-.4 .1M75.4 163v1.7"/>
<path d="M76.4 162.9a.75 .75 0 0 1 1.1-.2 1.76 1.76 0 0 1-1.4 2.2 1.25 1.25 0 0 1 .2-1.8zM76.6 165.4l-.1 .1M76.6 165.4v.1M76.6 165.4h.1M76.6 165.5h-.1M77.2 162.7a1.53 1.53 0 0 1-1.3 2.1M77.9 163.3a2.34 2.34 0 0 1-2 2.2l-.4-.1-.1-.7M78 163.2a2.86 2.86 0 0 1-1.4 2.3M78 163.2l-.1 .1M78 161.5l-.1 1.8M78.1 161.5l-.1 1.7M79 162.3a.94 .94 0 0 0 .5 1.1 .94 .94 0 0 0 1.1-.2"/>
<path d="M79 161v1.3M79.3 162.2h.4M79.3 162.2a.88 .88 0 0 0 .6 1.1l.9-.2M79.3 162.2l-.3 .1M79.3 160.7v1.5M79.6 160.5l.1 1.7M79.7 162.2v.5l.4 .4 .8-.2M80.5 160.6a.89 .89 0 0 1 1.2-.3 1.58 1.58 0 0 1-1.4 2.1 1.75 1.75 0 0 1 .2-1.8zM80.6 163.2h.1M80.7 163.1l-.1 .1M80.9 162.9l-.1 .2M80.9 162.9h.1"/>
<path d="M80.9 163l-.1 .1M80.9 162.9v.1M81.5 160.1a1.73 1.73 0 0 1-.6 2l-.3 .2h-.3M82.2 160.8a2.88 2.88 0 0 1-1.3 2.1M82.3 160.6l-.1 .2M82.3 160.6l-.1 .5a2.92 2.92 0 0 1-1.3 1.9M82.4 162.9l-16.7 9.7M82.5 162.6l-16.6 9.6M82.6 162.6l-.2 .3M82.8 162.2l-.1 .4-.3 .3M201.8 176v25M205.3 176v25"/>
<path d="M209.1 176v25M216.7 176v25M221.2 176v25M225.9 176v25M234.6 176v14.3M252.8 176v14.5M269.7 176v9.3M281.3 176v-163.1h-264v184h180.9M281.3 163.5h3.3M284.6 176h-86.4v25M48.9 196.9v3.3M82 196.9v3.3"/>
<path d="M115.2 196.9v4.1M148.4 193.6v6.6M181.7 196.9v4.1M198.2 196.5h27.7M198.2 180.4h27.7M198.2 184.7h27.7M198.2 189h27.7M198.2 192h27.7M198.2 194.2h27.7M198.2 198.9h27.7M225.9 185.3h58.7M225.9 180.3h58.7"/>
<path d="M225.9 190.5h58.7M228.3 194.7h33M276.2 180.3v5"/>
<circle cx="50.1" cy="62.8" r="1.28"/>
<circle cx="50.1" cy="68.8" r="1.28"/>
<circle cx="50.1" cy="74.9" r="1.28"/>
<circle cx="215.2" cy="65.7" r=".41"/>
<circle cx="46" cy="81.5" r=".36"/>
<circle cx="193.1" cy="110.2" r=".56"/>
<circle cx="223.9" cy="110.1" r=".57"/>
<circle cx="193.1" cy="127.5" r=".56"/>
<circle cx="204.1" cy="131.2" r=".16"/>
<circle cx="213" cy="131.2" r=".16"/>
<circle cx="223.9" cy="127.5" r=".57"/>
</g>
<path d="M93.1 65.5h6.6M132.2 65.5h6.7" fill="none" stroke="#000" stroke-width=".25"/>
<g font-size="5.5">
<text x="96" y="70.9">A</text>
<text x="139.1" y="70.9">A</text>
<text x="104.2" y="137.1">剖面 A-A</text>
<text x="104.6" y="142.6">比例 1 : 5</text>
</g>
<g font-size="3">
<text x="202.4" y="36.3">258.17</text>
<text x="208.8" y="39.5">60.29</text>
<text x="207.5" y="43.5">11.09</text>
<text x="113.6" y="48.4">280</text>
<text x="230.7" y="62" transform="rotate(-90 230.7 62)">80</text>
<text x="235.7" y="65" transform="rotate(-90 235.7 65)">198.17</text>
<text x="39.3" y="69.8" transform="rotate(-90 39.3 69.8)">80.40</text>
<text x="59.2" y="69.4" transform="rotate(-90 59.2 69.4)">45.80</text>
<text x="63.8" y="69.6" transform="rotate(-90 63.8 69.6)">137.40</text>
<text x="141" y="67.6" transform="rotate(-90 141 67.6)">220</text>
<text x="185.4" y="69" transform="rotate(-90 185.4 69)">80.29</text>
<text x="28.9" y="83.8">13.89</text>
<text x="56" y="83.8">28.80</text>
<text x="195.1" y="80.6">110.29</text>
<text x="202.4" y="88">上盖</text>
<text x="204" y="95.1">260.65</text>
<text x="204" y="98.5">238.77</text>
<text x="207" y="102">67</text>
<text x="108.6" y="111.1" transform="rotate(-90 108.6 111.1)">9.80</text>
<text x="209.2" y="117.2">33.89</text>
<text x="86.4" y="125.7" transform="rotate(-90 86.4 125.7)">88.70</text>
<text x="92.7" y="124.4" transform="rotate(-90 92.7 124.4)">82</text>
<text x="115.7" y="124" transform="rotate(-90 115.7 124)">11</text>
<text x="124.2" y="125.2" transform="rotate(-90 124.2 125.2)">7.50</text>
<text x="180.5" y="120.5" transform="rotate(-90 180.5 120.5)">72</text>
<text x="185.3" y="123.5" transform="rotate(-90 185.3 123.5)">61.30</text>
<text x="233" y="122.4" transform="rotate(-90 233 122.4)">90.20</text>
<text x="238.8" y="123.3" transform="rotate(-90 238.8 123.3)">186.93</text>
<text x="242.2" y="123.3" transform="rotate(-90 242.2 123.3)">188.78</text>
<text x="182.2" y="139.6">30.50</text>
<text x="201" y="139.6">78.49</text>
<text x="205.4" y="143.8">下底</text>
<text x="227.5" y="179">材料</text>
<text x="236" y="178.7">铝</text>
<text x="254.7" y="179">图纸名称</text>
<text x="269.8" y="178.9">装配图</text>
<text x="227.5" y="183.7">产品</text>
<text x="236" y="183.9">压铸铝防水盒图纸比例</text>
<text x="269.8" y="183.9">1：5</text>
<text x="227.5" y="188.7">型号</text>
<text x="235.5" y="188.7">03-36</text>
<text x="257.2" y="188.7">共 1 页</text>
<text x="271.1" y="188.7">第 1 页</text>
</g>
<text font-size="2.5" x="279" y="183.7">A3</text>
<g font-size="1.6">
<text x="31.9" y="11.7">1</text>
<text x="64.9" y="11.7">2</text>
<text x="98.1" y="11.7">3</text>
<text x="131.3" y="11.7">4</text>
<text x="164.5" y="11.7">5</text>
<text x="197.7" y="11.7">6</text>
<text x="231" y="11.7">7</text>
<text x="264.2" y="11.7">8</text>
<text x="13.4" y="22.3">A</text>
<text x="282.4" y="22.3">A</text>
<text x="13.4" y="55.6">B</text>
<text x="282.4" y="55.6">B</text>
<text x="13.4" y="88.7">C</text>
<text x="282.4" y="88.7">C</text>
<text x="13.4" y="121.9">D</text>
<text x="282.4" y="121.9">D</text>
<text x="13.4" y="155.1">E</text>
<text x="13.4" y="188.4">F</text>
<text x="31.9" y="199">1</text>
<text x="64.9" y="199">2</text>
<text x="98.1" y="199">3</text>
<text x="131.3" y="199">4</text>
</g>
<g font-size="1.4">
<text x="198.5" y="190.9">标记</text>
<text x="202.3" y="190.9">处数</text>
<text x="205.7" y="190.9">分区</text>
<text x="209.5" y="190.9">更改文件号</text>
<text x="217.5" y="190.9">签 名</text>
<text x="221.7" y="190.9">日 期</text>
<text x="198.5" y="193.7">设计</text>
<text x="210.8" y="193.7">标准化</text>
<text x="230.1" y="197.6">N</text>
<text x="270.9" y="197.6">（</text>
<text x="271" y="195.1">（</text>
<text x="198.5" y="198.4">审核</text>
<text x="198.5" y="200.3">工艺</text>
<text x="211.2" y="200.3">批 准</text>
<text x="270.9" y="199.4">（</text>
</g>
</svg>
